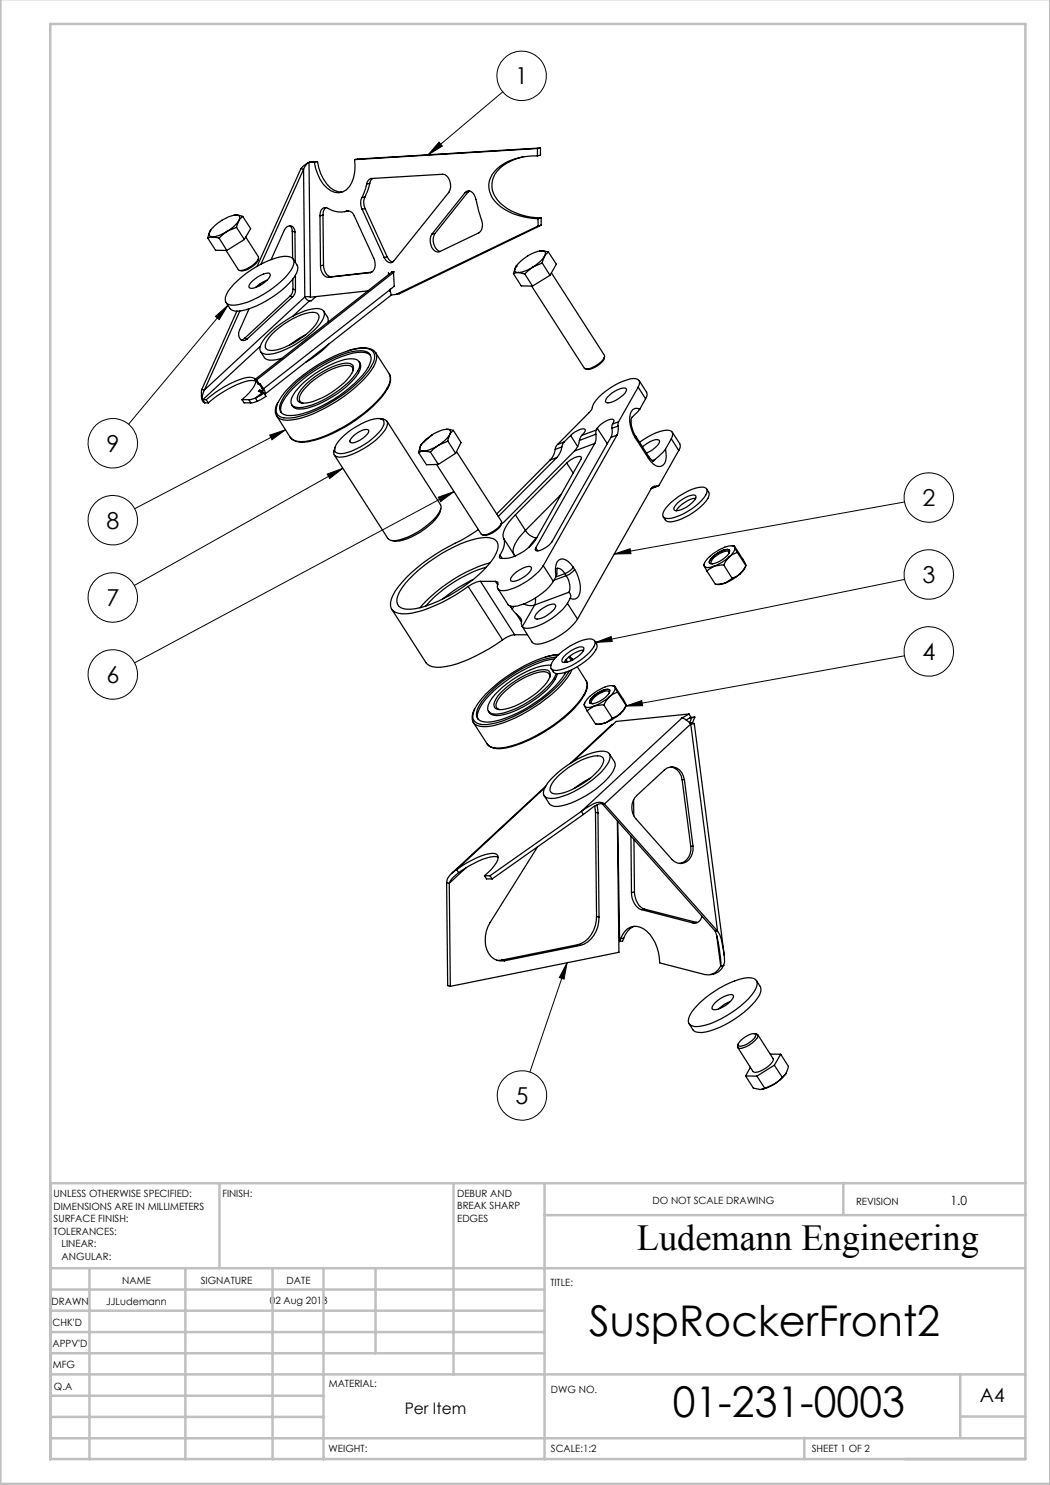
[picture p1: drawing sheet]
<svg xmlns="http://www.w3.org/2000/svg" width="210mm" height="297mm" viewBox="0 0 210 297" stroke-linecap="round" stroke-linejoin="round" font-family="sans-serif">
<g fill="none" stroke="#000" stroke-width=".2">
<path d="M100.5 18.4l-14.9 12.6M87.8 28.4l.7 .8-2.9 1.8zM43.1 63.3l2.5-2.2-1.7 2.8zM45.6 61.1l-19.9 23.7M53.9 87l3.2-1-2.7 1.9zM57.1 86l-30.1 15.7M65.4 94.8l3.2-1.1-2.7 2zM68.6 93.7l-41.7 23.4M87.7 99.4l3.1-1.1-2.7 2zM90.8 98.3l-63.9 34.3M122.8 110.8l3.2-1.1 .2 1zM180.9 100.4l-58.1 10.4"/>
<path d="M180.9 115.9l-61.8 12.6M119.1 128.5l3.1-1.2 .2 1zM180.9 131.2l-55.7 10M125.2 141.2l3.1-1.1 .2 1zM113.4 192.5l-7.4 21.9M113.4 192.5l-.6 3.3-.9-.3z"/>
<circle cx="104.3" cy="15.2" r="4.9"/>
<circle cx="22.6" cy="88.6" r="4.9"/>
<circle cx="185.8" cy="99.5" r="4.9"/>
<circle cx="22.6" cy="119.5" r="4.9"/>
<circle cx="22.6" cy="104.1" r="4.9"/>
<circle cx="185.8" cy="114.9" r="4.9"/>
<circle cx="22.6" cy="134.9" r="4.9"/>
<circle cx="185.8" cy="130.3" r="4.9"/>
<circle cx="104.4" cy="219.1" r="4.9"/>
</g>
<g fill="none" stroke="#c0c0c0" stroke-width=".5">
<path d="M.1 -.1v296.9h209.9v-296.9M10.1 4.8h195v287h-195zM43.9 236.6v17M90.7 236.6v38.3M108.9 236.6v55.3M168.7 236.6v6.3M205.1 236.6h-195v55.3M10.1 253.6h195M10.1 257.9h98.8M17.9 253.6v38.3M37.1 253.6v38.3M54.5 253.6v38.3"/>
<path d="M64.7 253.6v38.3M75.1 253.6v17M108.9 243h96.2M10.1 270.6h98.8M10.1 266.4h98.8M10.1 262.1h98.8M10.1 279.1h54.6M10.1 274.9h195M192.1 274.8v12.7M10.1 287.7h195M10.1 283.4h54.6M160.9 287.5v4.3"/>
<path d="M192.1 283.3h13"/>
</g>
<path d="M87.8 28.4l.7 .8-2.9 1.8zM122.8 110.8l3.2-1.1 .2 1zM119.1 128.5l3.1-1.2 .2 1zM125.2 141.2l3.1-1.1 .2 1zM113.4 192.5l-.6 3.3-.9-.3zM87.7 99.4l3.1-1.1-2.7 2zM65.4 94.8l3.2-1.1-2.7 2zM53.9 87l3.2-1-2.7 1.9zM43.1 63.3l2.5-2.2-1.7 2.8z" fill="#000"/>
<g fill="none" stroke="#000" stroke-width=".25">
<path d="M60.2 33.7l-8.8 19.6M60.2 33.7l.5 .2M60.7 33.9l-8.5 19M60.7 33.9l.3 25.5M61.8 32.5l-.6 .5-.5 .9M61.8 32.5l.3 26.9M62.4 32.4a3.1 3.1 0 0 0-2.2 1.3M62.4 32.4l-.6 .1M62.9 32.4l-1.1 .1M63.5 32.3a7.9 7.9 0 0 0 3.3 5.7l.8 .3 .8 .1M63.5 32.3l-.6 .1M63.5 32.3l-1.1 .1"/>
<path d="M70.9 31.9a6.8 6.8 0 0 1-1.6 6.1 2.82 2.82 0 0 1-3.9-.4 8.2 8.2 0 0 1-2.5-5.2M72.4 39.5a2.69 2.69 0 0 0 0 2.3M73 39.4a2.69 2.69 0 0 0 0 2.3M73 39.4l-.6 .1M73.3 36.8a1.19 1.19 0 0 1 1-1.1l14.2-.8a2.27 2.27 0 0 1 1.5 3.1l-.2 .4-11 13.8a1.14 1.14 0 0 1-1.2 .2 1.14 1.14 0 0 1-.8-.9M73.3 36.8l-.9 2.7M73.9 36.7l-.3 1.4-.6 1.3M73.9 36.7l-.6 .1M74.5 35.7l-.3 .4-.3 .6M93 38.5a1.04 1.04 0 0 1 1.8 .4l.9 3.1a7 7 0 0 1 .6 3.9l-.5 .7-7.9 3.7a1.4 1.4 0 0 1-1.7-1.3 2.47 2.47 0 0 1 .2-2.2M93 38.5l-6.6 8.3M93.6 38.4l-.6 .1"/>
<path d="M93.6 38.4l-6.6 8.3M93.9 38.2l-.3 .2M104.6 31.4a8.4 8.4 0 0 0-5.9 4 4.7 4.7 0 0 0 2.1 5.8 12.7 12.7 0 0 0 7.4 2.4M107.5 31.2a10.9 10.9 0 0 0-8.6 3.1 4.5 4.5 0 0 0 .6 6.5 12.1 12.1 0 0 0 8.1 2.9M107.5 29.7l-36.6 2.2M107.5 29.7v1.5M108.1 29.6l-37.2 2.3M108.1 29.6l-.6 .1M108.1 29.6v1.4l-.6 .2M41.6 47.6l1.5 2.5h2.3M42 46.2a.63 .63 0 0 0-.2 .8 .63 .63 0 0 0 .7 .4M42 46.2l-.4 1.4"/>
<path d="M42.1 46v.1M42.1 46.1l-.1 .1M42.5 47.4l1.3 .2M42.5 47.4l-.9 .2M43.8 47.6l1.6 2.5M45.4 46.3l-1.6 1.3M45.4 46.3a6 6 0 0 1-2.9 1.1M46.8 56.8a19.4 19.4 0 0 1 10.1-5.5 1.55 1.55 0 0 1 1.9 1 6.3 6.3 0 0 1-2.5 3.9 18.5 18.5 0 0 1-9.3 4.8 1.45 1.45 0 0 1-2-1.1 4.6 4.6 0 0 1 1.8-3.1zM47.3 43a8 8 0 0 0-5.3 3.2M47.3 43a.64 .64 0 0 1 .6 .4 .64 .64 0 0 1-.1 .7M47.3 43l1.2 .3M47.3 43h-.5"/>
<path d="M47.3 45.5l-1.9 .8M47.3 45.5l1.6 2.4M47.8 44.1a6.7 6.7 0 0 1-2.4 2.2M47.8 44.1l-.5 1.4M48.5 43.3l-.7 .8M48.5 43.3l1.6 2.4-1.2 2.2M48.9 47.9l-3.5 2.2M49.1 47.4l2.6 4a.84 .84 0 0 1-.4 .9l-.8 .8-1.1 .7a1.75 1.75 0 0 1-1.7 .1l-2.5-3.8M50.5 56.2l.5-.4a3.9 3.9 0 0 1 2.9-1.1l.1 .2a3.2 3.2 0 0 1-2 2.2 2.59 2.59 0 0 1-2.2 .4 1.2 1.2 0 0 1 .7-1.3zM51.7 51.7a4 4 0 0 1-3.7 2.4M52.1 56.7l-.2 .4M53.4 56l-1.1 .6-1.2 .9"/>
<path d="M58 45.2l.4 .6 .1 .4M58 59.2l.5 .2M58 59.2l-9.1 8.5M58.5 46.2l.5 .2M58.5 46.2v5.5M58.5 59.4l-9.1 8.4M58.6 55.8v2.1M58.6 57.9l-.3 .9-.3 .4M58.6 57.9l.5 .1M58.7 51.8l.7 1.2a1.5 1.5 0 0 1-.1 1.6 17.9 17.9 0 0 1-9 7 4.6 4.6 0 0 1-4.2 .3l-.9-1.4M59 46.4a1.07 1.07 0 0 0-.9-1.3 1.07 1.07 0 0 0-1.2 .9l-2.7 5.9M59 46.4l.1 6.1"/>
<path d="M59.1 58a1.91 1.91 0 0 1-.6 1.4M59.1 55.1v2.9M61 59.4l.4 .5 .5 .3M61 59.4h1.1M61 59.4l-20.1 18.6M63.1 59.3l-.9 .9h-.3M64 43.1l.1 10.1M64.1 53.2a2.02 2.02 0 0 0 1.6 2.3M64.6 43l-.6 .1M64.6 43l.1 10M64.7 53a2.09 2.09 0 0 0 1.6 2.3M64.7 53l-.6 .2"/>
<path d="M65.2 41.5l-.1 .1a1.9 1.9 0 0 0-.5 1.4M66.3 55.3l-.6 .2M69.4 42.2a1.34 1.34 0 0 1 1.5 1l3.9 8.4a1.99 1.99 0 0 1-.8 2.9M69.4 42.2a4.9 4.9 0 0 1-4.1-.7 1.26 1.26 0 0 0-1.3 1.6M69.6 42.2l-.7 .1M69.6 42.2h.1M69.6 42.2h-.2M72.4 41.8l4.4 9.7M73 41.7l-.6 .1M73 41.7l4.4 9.7M73.6 58.2l-11.5 1.2M74 54.5l-8.3 1"/>
<path d="M74.2 54.5h-.2M74.3 54.4l-8 .9M77.4 51.4l.5 .6 .7 .4M77.4 51.4l-.6 .1M77.7 54.5v.4M77.9 58l.3 1.1-25.2 19.7M77.9 58l-25.2 19.7M78.1 57.9l-.1 .4M78.4 54.4h.1M78.4 54.4l-27.4 21.5M78.4 54.4l.3 .1M78.7 54.5l-27.4 21.5"/>
<path d="M78.7 54.5l.1 2.8-.9 .7M78.9 54.4h-.5M79.2 58.9l-1 .1M87 46.7a2.57 2.57 0 0 0 1 3.6M87 46.7l-.6 .1M102.7 54.7l1.5 2.5h2.3M103.2 53.4a.61 .61 0 0 0-.3 .8 .61 .61 0 0 0 .7 .3M103.2 53.4l-.5 1.3M103.3 53.2h.1M103.3 53.2l-.1 .2M103.6 54.5l1.4 .3M103.6 54.5l-.9 .2"/>
<path d="M105 54.8l1.5 2.4M106.5 53.4l-1.5 1.4M106.5 53.4a6.4 6.4 0 0 1-2.9 1.1M107.6 43.7v1.5M107.6 45.2l-28.4 13.7M108 50.2h-.1M108.2 43.6l-.6 .1M108.2 45l-.6 .2M108.2 43.6v1.4M108.2 45l-28.4 13.8-.6 .1M108.4 50.2a8 8 0 0 0-5.2 3.2M108.4 50.2a.62 .62 0 0 1 .7 .3 .62 .62 0 0 1-.2 .8"/>
<path d="M108.4 50.2l1.3 .2M108.4 50.2h-.3M108.4 52.6l-1.9 .8M108.4 52.6l1.6 2.5M108.9 51.3a7.2 7.2 0 0 1-2.4 2.1M108.9 51.3l-.5 1.3M109.7 50.4l-.8 .9M109.7 50.4l1.6 2.4-1.3 2.3M110 55.1l-3.5 2.1M110.3 54.6l10.6 16.5a2.65 2.65 0 0 1-1.8 2.1 2.78 2.78 0 0 1-2.2 .5l-10.6-16.5M40.4 77.9a2.78 2.78 0 0 0 .4 2.6l.2 .1M40.4 77.9l.5 .1"/>
<path d="M40.6 79.9h.6M40.6 79.9l.4 .7M40.9 78l-.3 .6a1.3 1.3 0 0 0 0 1.3M41.2 79.9l.5 .7M47.4 62.2l-7 15.7M48 62.2l-7.1 15.8M48.4 79.9h1.4M48.4 79.9l.4 .7h1.4M48.9 67.7l-.7 .3M48.9 67.7l.5 .1M49.8 79.9l.4 .7M49.8 61.8l-1.9 4.2a1.35 1.35 0 0 0 .8 2.1l.7-.3"/>
<path d="M51 75.9l.3 .1M51 75.9l.6 .9 .3 .1M51 75.8a2.05 2.05 0 0 0-2.3-.1 21.3 21.3 0 0 0-7.5 4.2M51.1 79.6l-1.3 .3M51.1 79.6l.4 .7M51.1 76.1a4.3 4.3 0 0 1-1.9 3.1l-.8 .7M51.2 76.2a3.6 3.6 0 0 0-2.9 .4l-2.9 1.3-2 1.3-1.7 1.4M51.3 76l.6 .9M51.9 76.9l.5 .7M51.9 76.9l.2-.1 .6 .9M52 78l.5 .2M52 78l-.3 .2 .8 .3"/>
<path d="M52 78l.2 .5M52 69.3l-11.4 10.6M52.1 70.3l.8 1.2a1.7 1.7 0 0 0 1.7 .5l1.8-.3M52.4 77.6l.2 .5-.1 .1M52.4 77.6l.3 .1M52.5 78.5l.3 .1-1.7 1M52.5 78.2l.7 1.1-1.7 1M52.5 78.5l-1.4 1.1M52.6 78.1l-.1 .1M52.7 77.7l.4 .9-.2 .2M53.7 66.8a18.1 18.1 0 0 1 9-5 1.8 1.8 0 0 1 2.2 .7 4.9 4.9 0 0 1-2.1 3.6 17.6 17.6 0 0 1-9 4.8 1.51 1.51 0 0 1-1.8-1.1 4.6 4.6 0 0 1 1.7-3zM54.5 66.7a14.4 14.4 0 0 1 8-4.2 1.06 1.06 0 0 1 1.2 .5 1.06 1.06 0 0 1-.2 1.3 14.5 14.5 0 0 1-8.9 5.8 1.12 1.12 0 0 1-1.5-1.1 5.1 5.1 0 0 1 1.4-2.3z"/>
<path d="M57.7 77.6a28.5 28.5 0 0 1 13.5-7.8 4 4 0 0 1 3.4 .5 2.36 2.36 0 0 1-.3 2.9 26 26 0 0 1-10.9 8.8 11.5 11.5 0 0 1-6.9 1.5 1.55 1.55 0 0 1-1.2-2l.2-.7 .8-1.5zM58.4 77.4a27.3 27.3 0 0 1 12-7.1 4.2 4.2 0 0 1 3.4 .4 1.8 1.8 0 0 1 .2 2 14.4 14.4 0 0 1-5.1 5.7 24 24 0 0 1-10.1 4.7 2.63 2.63 0 0 1-2.7-.9 2.56 2.56 0 0 1 .4-2.4l.5-.7zM60.3 76.9a19.9 19.9 0 0 1 9.4-5.1 1.92 1.92 0 0 1 2.2 .8 2.95 2.95 0 0 1-.8 2.3 19.5 19.5 0 0 1-10.6 6.6 1.92 1.92 0 0 1-2.3-.9 5.2 5.2 0 0 1 2.1-3.7zM61.1 67l-1.3 .7-1.9 1.3M61.3 76.7a14.3 14.3 0 0 1 8.3-4.1 1.03 1.03 0 0 1 1 1.5 12.1 12.1 0 0 1-5.2 5l-.9 .4a6.9 6.9 0 0 1-4.5 1 .96 .96 0 0 1-.5-1.4 7.1 7.1 0 0 1 1.8-2.4zM61.9 60.2l-3.4 3.1M64.7 62.2l.8 1.2 .1 1M65.8 68.8l-1.5 1.4-3.2 2.3M69.7 70.1a7.2 7.2 0 0 1 4.8-.1l.6 .6M70.6 74.2a.93 .93 0 0 0-1.1-1.1 13.9 13.9 0 0 0-9.5 5.9 1.03 1.03 0 0 0 .6 1.6M71.8 72.3a1.68 1.68 0 0 1-.1 2.2 18.8 18.8 0 0 1-11 7.3 2.03 2.03 0 0 1-2.2-.6l-.2-.2M74.1 71a2.66 2.66 0 0 0-2.6-.5 25.8 25.8 0 0 0-14.3 8.8 3.8 3.8 0 0 0-1 3.2"/>
<path d="M75.1 70.6a2.11 2.11 0 0 1 0 2 20 20 0 0 1-7.6 7.5 21.9 21.9 0 0 1-10.1 4 2.35 2.35 0 0 1-2-.9M75.1 70.6l2.8 4.2a2.68 2.68 0 0 1-.5 2.8 23.8 23.8 0 0 1-8.4 7.6 19.6 19.6 0 0 1-8.9 3.1 2.48 2.48 0 0 1-2-.8l-2.7-4.3M77.4 78a27.5 27.5 0 0 1-12.1 9.2l-3.2 1M77.9 74.9a3 3 0 0 1-.4 3M120.9 71.4a3.8 3.8 0 0 1-3.2 2.5l-.5-.1M121.5 79.4l.9-.8 1.2-.7a1.79 1.79 0 0 1 1.6-.2 1.07 1.07 0 0 1-.5 1.3l-1.1 .8a3.4 3.4 0 0 1-2.4 .7l-.1-.4zM127.6 77.4a1 1 0 0 0 .3-1.2 1 1 0 0 0-1.2-.5 12.5 12.5 0 0 0-8.1 5.4l-.2 .7-.4 .6-6.5 6.5M127.6 77.4l-3.9 6.9M127.6 77.4l1.5 2.4M127.8 76.1l1.5 2.4a1.17 1.17 0 0 1-.2 1.3M129.1 79.8l-1.1 2M41 80.6h.7"/>
<path d="M51.5 80.3l-1.3 .3M55.3 83.1l.1 .1M55.5 80.7a2.57 2.57 0 0 0-.2 2.4M58.1 87.5a2.58 2.58 0 0 0 2.5 .9l1.5-.1M68.2 87.7a14.6 14.6 0 0 1 7.2-4 1.03 1.03 0 0 1 1.3 .3 1.03 1.03 0 0 1-.1 1.3 13 13 0 0 1-8.5 5.4 .92 .92 0 0 1-1-.3 .92 .92 0 0 1-.1-1zM70.7 87.2l.9-.7a2.3 2.3 0 0 1 2.1-.5 1.07 1.07 0 0 1-.6 1.2l-1 .8a2.3 2.3 0 0 1-2.1 .4 1.21 1.21 0 0 1 .7-1.2zM76 83.7a1.17 1.17 0 0 1 1.3 .5 1.17 1.17 0 0 1 0 1.3 14.5 14.5 0 0 1-8.9 5.9 1.23 1.23 0 0 1-1.7-1l.3-.9M77.4 84.2l10.7 16.7a1.67 1.67 0 0 1-.4 1.9 14.7 14.7 0 0 1-8.5 5.3 1.56 1.56 0 0 1-1.6-.4l-10.7-16.7M83.7 90.5l1.6 2.5 2.4-.1M84.1 89.2a.62 .62 0 0 0-.1 .7 .62 .62 0 0 0 .7 .3M84.1 89.2l-.4 1.3M84.3 88.9h-.1"/>
<path d="M84.7 90.2l1.4 .2M84.7 90.2l-1 .3M86.1 90.4l1.6 2.5M86.4 87a6.9 6.9 0 0 0-2.3 2.2M86.4 87l-1.6 1.4-.7 .8M87.7 89.1l-1.6 1.3M87.7 89.1a6.6 6.6 0 0 1-3 1.1M89.3 85.9a6.6 6.6 0 0 0-2.9 1.1M89.3 85.9a.62 .62 0 0 1 .7 .2 .62 .62 0 0 1 0 .8M89.3 85.9l1.4 .2M89.6 88.2l-1.9 .9M89.6 88.2l1.5 2.5"/>
<path d="M90 86.9a6.9 6.9 0 0 1-2.3 2.2M90 86.9l-.4 1.3M90.7 86.1l-.7 .8M90.7 86.1l1.5 2.4-1.1 2.2M91.1 90.7l-3.4 2.2M91.3 90.3l9 14a2.56 2.56 0 0 1-1.7 2 2.87 2.87 0 0 1-2.2 .6l-9.1-14M110 92l-10.7 10.8M111.1 89.9a3.7 3.7 0 0 1-1.1 2.1M111.4 91.5l-1.4 .5M111.4 91.5l-11.7 11.8M111.5 88.9l-.3 .4-.1 .6M112.3 98.8l-7.2 7.3"/>
<path d="M112.4 89.4a4 4 0 0 1-1 2.1M112.4 89.4l-1.3 .5M112.8 88.4l-.4 1M112.8 88.4l-1.3 .5M113.3 92.6l.9-.7a2.38 2.38 0 0 1 2-.5v.5l-9.1 16.2a9.1 9.1 0 0 1-5.9 3.6h-.9a.37 .37 0 0 1-.4-.3 .37 .37 0 0 1 .1-.4M113.3 92.6l-10.2 10.4M113.3 92.6l1.4 2M114.1 87.1l-1.3 1.3M114.1 87.1l1.4 2.2M114.9 90.2l-14.7 14.6M115.9 88.1a3.4 3.4 0 0 1-1 2.1M116.4 87.1l.5-.6 .2-.6a2.42 2.42 0 0 0-2.6 .8l-.4 .4"/>
<path d="M116.4 87.1l-.5 1M119 88.7l-4.1 1.5M119 88.7l-11.9 20.9M119.2 86.9a2.85 2.85 0 0 1-.2 1.8M119.2 86.9l-3.3 1.2M119.3 86l-.1 .9M119.3 86l-2.9 1.1M119.5 85.7l-.2 .3M119.5 85.7l2 3.1M122.2 87.5l-11.8 20.9-1.2 1.1a2.49 2.49 0 0 1-2.1 .6v-.5M122.4 85.7v.8l-.2 1M122.5 84.8l.3-.6-.1-.2a2.9 2.9 0 0 0-2.6 .9l-.6 .8"/>
<path d="M122.5 84.8l-.1 .9M123.4 87l-1.2 .5M123.4 87l-14.7 26.1M123.6 85.2v.8l-.2 1M123.6 85.2l-1.2 .5M123.7 84.3l-.1 .9M123.7 84.3l-1.2 .5M127.1 87.6l2.6 4M127.1 87.2v.4M127.1 87.2l2.6 4.1M128 81.8l-1.6 1.7a4.3 4.3 0 0 0 .7 3.7M128 81.8a1.25 1.25 0 0 0-2 1.1 6.7 6.7 0 0 0 1.1 4.7"/>
<path d="M128.5 89.4l.9-.7a3.4 3.4 0 0 1 2.3-.7l.2 .1a3 3 0 0 1-1.9 2.2l-.7 .3M129.7 91.3l1 1M129.7 91.3v.3M130.2 97.7l-14.7 26.1M131 91.9l-.5 .4M131 91.9l-.5 .2M131.3 97.3a.93 .93 0 0 0-1.1 .4M131.3 97.3l-1 .3M131.6 97.2l-1.4 .5M133.1 89.8a3.6 3.6 0 0 1-.5 3.3 1.46 1.46 0 0 1-1.9-.3l-1-1.2M133.1 89.8l-.4 .6-1.7 1.5M134.3 87.8a1.01 1.01 0 0 0-.5-1.7 9.7 9.7 0 0 0-5.9 2.3"/>
<path d="M134.3 87.8l-1.2 2M134.3 87.8l1.4 2.3M134.4 86.4l1.6 2.4a1.22 1.22 0 0 1-.3 1.3M135.7 90.1l-3.9 7.1-.5 .1M139.1 99.7a5.8 5.8 0 0 0-3.8 2.5M141.3 97.8a1.55 1.55 0 0 1-.1 2.4 12.3 12.3 0 0 1-7 4.2 1.37 1.37 0 0 1-1.6-1M81.9 115.8a29.9 29.9 0 0 1 13.5-8.1 4.9 4.9 0 0 1 3.7 .3 1.73 1.73 0 0 1 .4 2 16.2 16.2 0 0 1-5.9 6.7 24.9 24.9 0 0 1-11.4 5.1 2.55 2.55 0 0 1-2.7-1 3.5 3.5 0 0 1 1-3.3zM88.2 101.8a6.7 6.7 0 0 1-3.3 4 9.7 9.7 0 0 1-5.9 2.4l-.6-.1M93.6 117.3l6.9 10.7M94.6 115.9l-2.8 1.6-3.3 2.3M95.7 105.9l-3.6 2.2a32.4 32.4 0 0 0-13.1 10.1 4.1 4.1 0 0 0-.8 3.5 2.85 2.85 0 0 0 3.1 1.1 28.1 28.1 0 0 0 12.3-5.5M96.1 116.3a5.2 5.2 0 0 0-2.5 1"/>
<path d="M96.1 116.3h3M96.1 116.3l6.8 10.7M97.3 113.4a26.4 26.4 0 0 0-12.1 7.8M98 112.6a29.9 29.9 0 0 0-14 8.9M99.1 116.3l.4 .6M100 111l.4 .7M100.3 104.6a3.8 3.8 0 0 1-3.7 2.4M100.7 107.7a3.7 3.7 0 0 1-.7 3.3M100.7 107.7l2 3.1M102.7 114.9l1.1-.8a3.4 3.4 0 0 1 2.3-.8l.2 .2a3 3 0 0 1-1.9 2.1 2.69 2.69 0 0 1-2.2 .6 1.15 1.15 0 0 1 .5-1.3zM102.7 110.8l.2 .5M102.7 110.8l.4 .4"/>
<path d="M103.1 103a6.8 6.8 0 0 0-2.5 4.3l.1 .4M103.1 103l2 3.1M105.1 106.1a7 7 0 0 0-2.5 4.3l.1 .4M105.1 106.1a2.89 2.89 0 0 0 2.2 1.5M107.1 119.6l-.2 1.4M107.1 109.6l.5 .6M107.3 107.6l-1.5 1.9M107.3 107.6h.1M108.7 113.1a12.7 12.7 0 0 1-8 5 .98 .98 0 0 1-1.1-.3 .98 .98 0 0 1 0-1.2v-.2l-.5-.1M108.7 113.1l2 3.2M110.7 116.3a13.1 13.1 0 0 1-7.8 5 1.17 1.17 0 0 1-1.3-.4l-2-3.1M111.2 115.3l-.5 1"/>
<path d="M111.3 113.7a1.65 1.65 0 0 1 1.7 1M111.5 113.6l-.3 1.7M113 114.7l.2 .4M113 114.7l-1.8 .7M113.2 115.1a3.6 3.6 0 0 1 .6 3.4M113.2 115.1l-2.4 1M113.8 118.5l.4 .7-.1 .5M113.8 118.5l-6.9 2.5M114.1 119.7l-.6 1M114.7 113.4a2.85 2.85 0 0 0-2.6-1.6 2.83 2.83 0 0 0-.9 3.5M114.7 113.4a3.6 3.6 0 0 1-1.7 1.3M114.7 113.4l.2 .5"/>
<path d="M114.9 113.9a6.2 6.2 0 0 1 .8 5.3 1.17 1.17 0 0 1-1.6 .5M114.9 113.9l-.9 .9-.8 .3M133.7 101a11 11 0 0 1 7-3.6 .76 .76 0 0 1 .7 1.2 11.3 11.3 0 0 1-7.7 5.1 .93 .93 0 0 1-1.1-.4 .93 .93 0 0 1 .2-1.2zM135.6 100.5l1.6-1.1a2.08 2.08 0 0 1 2-.2 1.54 1.54 0 0 1-.8 1.4l-1.6 1.1a1.93 1.93 0 0 1-2 .2 1.63 1.63 0 0 1 .8-1.4zM140.9 113.2a1.62 1.62 0 0 0 1.9 0M140.9 113.2l.5 1M140.9 112.7v.5M141.4 114.2l1.7 2.7M142.5 111.4l1-.8a3.2 3.2 0 0 1 2.3-.6l.1 .1a4.4 4.4 0 0 1-3.4 2.7l-.6-.2a1.09 1.09 0 0 1 .6-1.2zM142.8 113.2l-1.4 1M143.1 116.9h.1M144.7 113l-1.9 .2"/>
<path d="M144.7 113l1.7 2.6M145 116.6l-1.9 .3M145 116.6l-1 .3h-.9M145.8 110.7v-.3a2.5 2.5 0 0 0-2.5 .7 2.48 2.48 0 0 0-1.1 1.4l.3 .3M145.8 111.4l-1.1 1.6M145.8 111.4a9.7 9.7 0 0 1-3 1.8M145.9 110.1a1.09 1.09 0 0 0-1.3 0l-1.6 .9a2.1 2.1 0 0 0-1.1 1.6M146.4 109.1l.5 .1M146.4 115.6l-1.4 1M146.9 109.2l1.8 2.8 .5 1.1M146.9 109.2v.3M146.9 109.5a2.12 2.12 0 0 1-1.1 1.9"/>
<path d="M146.9 109.5a1.62 1.62 0 0 0-1.9-.1l-.4 .2a7.1 7.1 0 0 0-3.8 3.3l.1 .3M146.9 109.5l.6 1M147.5 110.5l-1.7 .9M147.5 110.5l1.7 2.6M148 114.8l-.8 .5-.8 .3M148 114.8a9.3 9.3 0 0 1-3 1.8M149.2 113.1l-1.2 1.7M149.2 113.1l-.4 .8-.8 .9M78.4 121.8l6.8 10.7a3.7 3.7 0 0 0 3.9 .8 29.1 29.1 0 0 0 11.4-5.3M100 138.6a16.4 16.4 0 0 1 8.3-4.7 1.24 1.24 0 0 1 1.8 1 6.6 6.6 0 0 1-2.7 3.6 13.9 13.9 0 0 1-7.5 3.4 .98 .98 0 0 1-1-.4 .98 .98 0 0 1 0-1.1zM102.1 121.2l.1 .2M102.2 121.4l.2 .4"/>
<path d="M102.3 121.3l-.1 .1M102.4 121.8l.9 1M102.8 121.3l-.4 .5M102.9 127a4.9 4.9 0 0 0-2.4 1M102.9 127h2.6M103.3 122.8a1.7 1.7 0 0 1 .9 1.9l.2 .4M103.3 122.8l.9 1.5M104.7 120.8l.4 .2a2.63 2.63 0 0 0 1.8 0M106.9 121l-2.4 4.3M107.8 122.2l1.1-.7a2.47 2.47 0 0 1 2.2-.5 1.04 1.04 0 0 1-.6 1.2l-.5 .4a3.8 3.8 0 0 1-2.9 1.2l-.1-.2a1.77 1.77 0 0 1 .8-1.4zM109.9 135.5a.94 .94 0 0 0-1.1-1.2 14.2 14.2 0 0 0-8.6 4.8 2.47 2.47 0 0 0-.9 2.5l.6 .3M110.2 133.1a12.2 12.2 0 0 0-6.9 2.3 14.4 14.4 0 0 0-5.6 5.5 1.28 1.28 0 0 0 .1 1.5 1.28 1.28 0 0 0 1.3 .4 17.7 17.7 0 0 0 10.1-5.2 7.2 7.2 0 0 0 2-2.9"/>
<path d="M110.9 131.8a25.6 25.6 0 0 0-13 7.2 6.8 6.8 0 0 0-2.4 4.3l.1 .5M111.2 131.4a23.1 23.1 0 0 0-11.6 5.6l-1.9 1.7a6.7 6.7 0 0 0-2.4 4.3 1.68 1.68 0 0 0 2.1 1.4 21.9 21.9 0 0 0 10.8-4.7l1.1-.9a16.2 16.2 0 0 0 3.9-4.4M111.3 131.4a12.1 12.1 0 0 1 6.5-3.6 .95 .95 0 0 1 1.2 .4 .95 .95 0 0 1-.3 1.2 12.2 12.2 0 0 1-7.4 4.7 .94 .94 0 0 1-1.2-.7 3.3 3.3 0 0 1 1.2-2zM111.5 134.7a10.7 10.7 0 0 1-4.7 5.3 14.9 14.9 0 0 1-7.5 3.1 1.6 1.6 0 0 1-1.6-.9M111.7 130.9a19.8 19.8 0 0 0-9.3 3.7 22.3 22.3 0 0 0-7.5 7.2 1.88 1.88 0 0 0 1 3 11.7 11.7 0 0 0 6.9-1.5 29.2 29.2 0 0 0 10.4-8l.6-1.1M111.8 130.9l-2.7 .5M112.7 131.3l1-.8 1.1-.7a1.84 1.84 0 0 1 2-.2 2.85 2.85 0 0 1-1.9 2.1 3.4 3.4 0 0 1-2.4 .8l-.1-.5zM113.1 132.1l.4 .3M113.2 132l.3 .4M113.5 120.7a12.8 12.8 0 0 1-7.8 5h-.5l-.7-.4M113.5 120.7l2 3.1M113.8 131.4l.4 .7"/>
<path d="M113.9 131.3l.6 .6M114.4 133.9a18.2 18.2 0 0 1-6.3 6.7 25.7 25.7 0 0 1-10.5 4.7 3.3 3.3 0 0 1-2.9-.8M114.5 131.8v.2M115.5 133.3l1.7 2.8a1.96 1.96 0 0 1 0 2.1 20 20 0 0 1-7.6 7.5 24.4 24.4 0 0 1-9.2 3.9 3 3 0 0 1-3-.8l-2.7-4.3M115.5 123.8a12.7 12.7 0 0 1-8 5h-.5l-.6-.4-1.9-3.1M116.7 139.2a24.6 24.6 0 0 1-9.7 8.2l-2.4 1.2-3.1 .9M116.7 130a5.8 5.8 0 0 0-3.9 2.5M117.3 136.2a2.93 2.93 0 0 1-.5 3M118.6 139.3l1-.7a3.2 3.2 0 0 1 2.2-.7l.2 .2a3.6 3.6 0 0 1-2.5 2.4 1.5 1.5 0 0 1-1.5 .1 1.12 1.12 0 0 1 .6-1.3zM118.9 128.2a1.55 1.55 0 0 1-.1 2.4 12.1 12.1 0 0 1-7 4.1l-.9-.1-.7-.9M120.6 138a1.13 1.13 0 0 1 1.4 0M120.6 138l-1 .6-1 .8a1.21 1.21 0 0 0-.7 1.2"/>
<path d="M121.8 138.6v-.2a2.35 2.35 0 0 0-2.5 .7 2.68 2.68 0 0 0-1.1 1.4l.4 .3M121.9 139.3l-1.1 1.7M121.9 139.3l-1.8 1.3-1.2 .6M122.4 137.1l.5 .1M122.9 137.2l1.8 2.8 .5 1.1M122.9 137.2l.1 .2M123 137.4a2.12 2.12 0 0 1-1.1 1.9M123 137.4a1.62 1.62 0 0 0-2 0 7.4 7.4 0 0 0-4.1 3.4v.4M123 137.4l.5 1.1M123.5 138.5l-1.6 .8M123.5 138.5l1.7 2.6M94.8 142a2.53 2.53 0 0 0-.1 2.5"/>
<path d="M97.4 148.7a3.1 3.1 0 0 0 3.4 .9h.6M109 157.5l-17.7 16.4M109.1 157.2l-18.8 17.5M110.2 155.9a18.9 18.9 0 0 1 9.9-5.7 1.46 1.46 0 0 1 1.9 1.1 6.5 6.5 0 0 1-2.5 3.8 17 17 0 0 1-9.3 4.6 1.26 1.26 0 0 1-1.3-.5 1.26 1.26 0 0 1-.1-1.4l.8-1.2zM111.4 155.4a14.1 14.1 0 0 1 8.1-4.2 1.06 1.06 0 0 1 1.2 .5 1.06 1.06 0 0 1-.2 1.3 14.5 14.5 0 0 1-9 5.8 1.12 1.12 0 0 1-1.5-1.1 4.6 4.6 0 0 1 1.4-2.3zM116.9 141.2a1.58 1.58 0 0 0 2 0M116.9 141.2l.5 1M116.9 140.6v.6M117.4 142.2l1.7 2.6M118 155.6l-1.3 .7-1.9 1.4M118.9 141.2l-1.5 1M119.1 144.8h.1"/>
<path d="M120.8 141l-1.9 .2M120.8 141l1.6 2.6M121 144.6l-1.9 .2M121 144.6l-.7 .2h-1.2M121.9 150.8l1 1.6a3.4 3.4 0 0 1-1.3 3.2 19 19 0 0 1-10 5.7 1.84 1.84 0 0 1-1.7-.6l-1.1-1.6M122.4 143.6l-1.4 1M122.6 144.9l-8.6 7.8M122.6 144.9l-8.1 7.5M124.1 142.7l-1.7 .9M124.1 142.7l-1.9 1.3-1.2 .6M125.2 141.1l-1.1 1.6M125.2 141.1l-.4 .8-.7 .8"/>
<path d="M126.7 159.9l.1 3.3M134.2 153.4a2.8 2.8 0 0 1 2.2 2.5M136.3 143.6h.1M136.3 143.6h.2M136.3 143.6a3.2 3.2 0 0 1 1.8 1.2M136.3 143.6l-20 18.7M136.4 155.9h.5M136.4 155.9l1.7 13.4M136.5 143.6h.1M136.9 155.9a2.57 2.57 0 0 0-3.5-2.3l-6.1 5.5a3.5 3.5 0 0 0-.2 4.6l7.3 8.2a2.35 2.35 0 0 0 2.4 .7 2.35 2.35 0 0 0 1.7-1.9l.1-1.4M136.9 155.9l1.7 13.4M137.8 142.8l-14.5 1.5-.7 .6"/>
<path d="M137.8 142.8l-1.3 .8M137.8 142.8l.4 .6-1 .6M138.1 144.7h.8l-.8 .1M138.1 144.8l-17.2 16M138.1 144.8l5.4 41.4M138.3 143.5l-.4 .1M138.3 143.5l-.4 1.1M138.5 144.6l-.5 .1M138.5 144.6h.1M138.5 144.6l-.1 .1M138.9 144.7l6 46.4M139 143.4l-.7 .1"/>
<path d="M139 143.4l-1 .1M139 143.4l-.5 1.2-.5 .1M89.3 176.5l.6 .2M89.3 176.5l.2 20.6 .6 .2M89.9 176.7l.2 20.6M91.3 173.9a15.7 15.7 0 0 1 7.2-3.2h.5a.87 .87 0 0 1 .6 1.3 9 9 0 0 1-2.7 3.2M91.3 173.9a3.6 3.6 0 0 0-2 2.6M91.3 173.9l.4 .6M91.7 174.5l-1.1 1-.7 1.2M93.2 173.5l-3.3 3.2M96.9 175.2h1.1M96.9 175.2l.4 .6h1.1"/>
<path d="M98 175.2l.4 .6M99.6 171.4a5.5 5.5 0 0 0-3.9 .8l-2 1-2 1.3M107.5 169.4l-9.5 15.1a5.9 5.9 0 0 0 .2 6.8 2.87 2.87 0 0 0 2.7 .9M116.3 162.3l-18.3 12.9M116.3 162.3l.4 .6M116.7 162.9l-18.3 12.9M119 161.2l.1 1.3M119.1 162.5l.5 .1M119.1 162.5l.2 20.8M119.4 161l.2 1.6M119.6 162.6l.2 20.8M120.5 160.8h-.7l-1.1 .5-2 1.6"/>
<path d="M120.5 160.8h.4M120.5 160.8l22.6 25.4M120.9 160.8a1.74 1.74 0 0 0-2.3 0l-2.3 1.5M120.9 160.8l22.6 25.4M123.5 164.2l.3 26.3-33.7 6.8M123.5 164.3l.4 24M126.2 167.2l.1 11.3M126.3 178.5a3.5 3.5 0 0 0 2 3.4M126.8 168l.1 10.4M126.9 178.4a3.7 3.7 0 0 0 2 3.4M126.9 178.4l-.6 .1M138.1 169.3a2.91 2.91 0 0 1-2.2 3.4"/>
<path d="M138.1 169.3h.5M100.4 192h-1.1M100.4 192l.5 .2M115.5 188.9l.6 .2M115.5 188.9l-15.1 3.1M116.1 189.1l-15.2 3.1M119.3 183.3a5.6 5.6 0 0 1-3.8 5.6M119.3 183.3l.5 .1M119.8 183.4a5.6 5.6 0 0 1-3.7 5.7M124.1 187.7a3.1 3.1 0 0 1 4-2.2 7.7 7.7 0 0 1 3.8 7.1l9 2.3a2.8 2.8 0 0 0 3.2-1.7M124.1 187.7l-.2 .6M124.7 187.6l-.6 .1"/>
<path d="M124.7 187.6l-.2 .6-.6 .1M126.9 185.3a3.3 3.3 0 0 0-2.2 2.3M128.3 181.9l10.3 2.7M128.9 181.8l-.6 .1M128.9 181.8l10.3 2.7M139.2 184.5l-.6 .1M139.2 184.5h.3M140.4 183.3a1.58 1.58 0 0 1-1.8 1.3M143.1 186.2a24.5 24.5 0 0 1 1 7M143.1 186.2h.4M143.3 187.1l.8 6.1M143.5 186.2a10 10 0 0 1 1.4 4.9v1.3l-.2 .7"/>
<path d="M144.7 193.1a3.1 3.1 0 0 1-2.6 1.8M144.7 193.1l-.6 .1M151.3 196.1l.7 1.2a2.01 2.01 0 0 1-.4 2.3 18.9 18.9 0 0 1-11.3 6.9 1.84 1.84 0 0 1-1.7-.6l-.8-1.2M139.4 201.1a19.1 19.1 0 0 1 10.1-5.6 1.56 1.56 0 0 1 1.9 1.1 6.3 6.3 0 0 1-2.5 3.9 18.7 18.7 0 0 1-9.3 4.8 1.55 1.55 0 0 1-1.9-1.1 4.8 4.8 0 0 1 1.7-3.1zM143.1 200.5l1.6-1.1a2.8 2.8 0 0 1 1.8-.4l.2 .2a3.8 3.8 0 0 1-2.6 2.4 1.61 1.61 0 0 1-1.6 .2 1.32 1.32 0 0 1 .6-1.3zM146 200.3l-1.1 .6-1.1 .9M148.2 208.1l.9-.7a2.2 2.2 0 0 1 2-.5 2.5 2.5 0 0 1-1.7 1.9 2.45 2.45 0 0 1-1.7 .4l-.1-.4zM149.1 215.2l1.6 2.4a2.59 2.59 0 0 0 2.3 .1M149.1 215.2h2.3M150.1 213.5l-1 1.7M150.9 206.7l.7 .3a2.78 2.78 0 0 1-1.8 2.1l-.5 .2a1.38 1.38 0 0 1-1.8 .1l.1-.6M151.4 215.2l1.6 2.5"/>
<path d="M151.6 206.9l3 4.8a2.31 2.31 0 0 1-1.5 1.9l-.5 .4a2.01 2.01 0 0 1-2 .3l-3-4.8M154.1 210.8l2 .1M154.9 216.8l-1.9 .9M154.9 216.8l-1.6 .8-.9 .3M154.9 213l-3.5 2.2M154.9 213l1.6 2.5M156.1 210.9l1.6 2.4-.5 1.3M156.1 210.9l-1.2 2.1M156.5 215.5l-1.6 1.3M157.1 214.8h.1M157.2 214.6l-.7 .9M157.2 214.6a7.2 7.2 0 0 1-2.3 2.2"/>
</g>
<g font-size="8.5">
<text x="117.8" y="267.2">SuspRockerFront2</text>
<text x="134.5" y="283.5">01-231-0003</text>
</g>
<text font-size="7.3" x="127.4" y="249.9">Ludemann Engineering</text>
<g font-size="4.7">
<text x="103.1" y="16.9">1</text>
<text x="21.3" y="90.3">9</text>
<text x="184.5" y="101.2">2</text>
<text x="21.3" y="105.7">8</text>
<text x="184.5" y="116.6">3</text>
<text x="21.3" y="121.2">7</text>
<text x="184.5" y="132">4</text>
<text x="21.3" y="136.6">6</text>
<text x="103.1" y="220.8">5</text>
</g>
<text font-size="3.9" x="196" y="280.4">A4</text>
<text font-size="3.2" x="80.9" y="282.8">Per Item</text>
<text font-size="2.5" x="190.1" y="240.9">1.0</text>
<g font-size="2">
<text x="10.7" y="239.5">UNLESS OTHERWISE SPECIFIED:</text>
<text x="44.5" y="239.5">FINISH:</text>
<text x="91.4" y="239.4">DEBUR AND</text>
<text x="10.7" y="242">DIMENSIONS ARE IN MILLIMETERS</text>
<text x="10.7" y="244.5">SURFACE FINISH:</text>
<text x="91.4" y="241.9">BREAK SHARP</text>
<text x="91.4" y="244.4">EDGES</text>
<text x="130.5" y="240.8">DO NOT SCALE DRAWING</text>
<text x="171.2" y="241">REVISION</text>
<text x="10.7" y="247">TOLERANCES:</text>
<text x="12.3" y="249.5">LINEAR:</text>
<text x="12.3" y="252">ANGULAR:</text>
<text x="24.4" y="256.9">NAME</text>
<text x="40.1" y="256.8">SIGNATURE</text>
<text x="57.3" y="256.8">DATE</text>
<text x="110.1" y="257.1">TITLE:</text>
<text x="10.3" y="260.9">DRAWN</text>
<text x="21.3" y="261">JJLudemann</text>
<text x="54" y="260.8">02 Aug 2013</text>
<text x="10.5" y="269.3">APPV'D</text>
<text x="10.5" y="265.2">CHK'D</text>
<text x="10.6" y="273.6">MFG</text>
<text x="10.8" y="278">Q.A</text>
<text x="65.8" y="277.4">MATERIAL:</text>
<text x="110.2" y="278.5">DWG NO.</text>
<text x="65.7" y="290.4">WEIGHT:</text>
<text x="110.2" y="290.5">SCALE:1:2</text>
<text x="162.4" y="290.4">SHEET 1 OF 2</text>
</g>
</svg>
